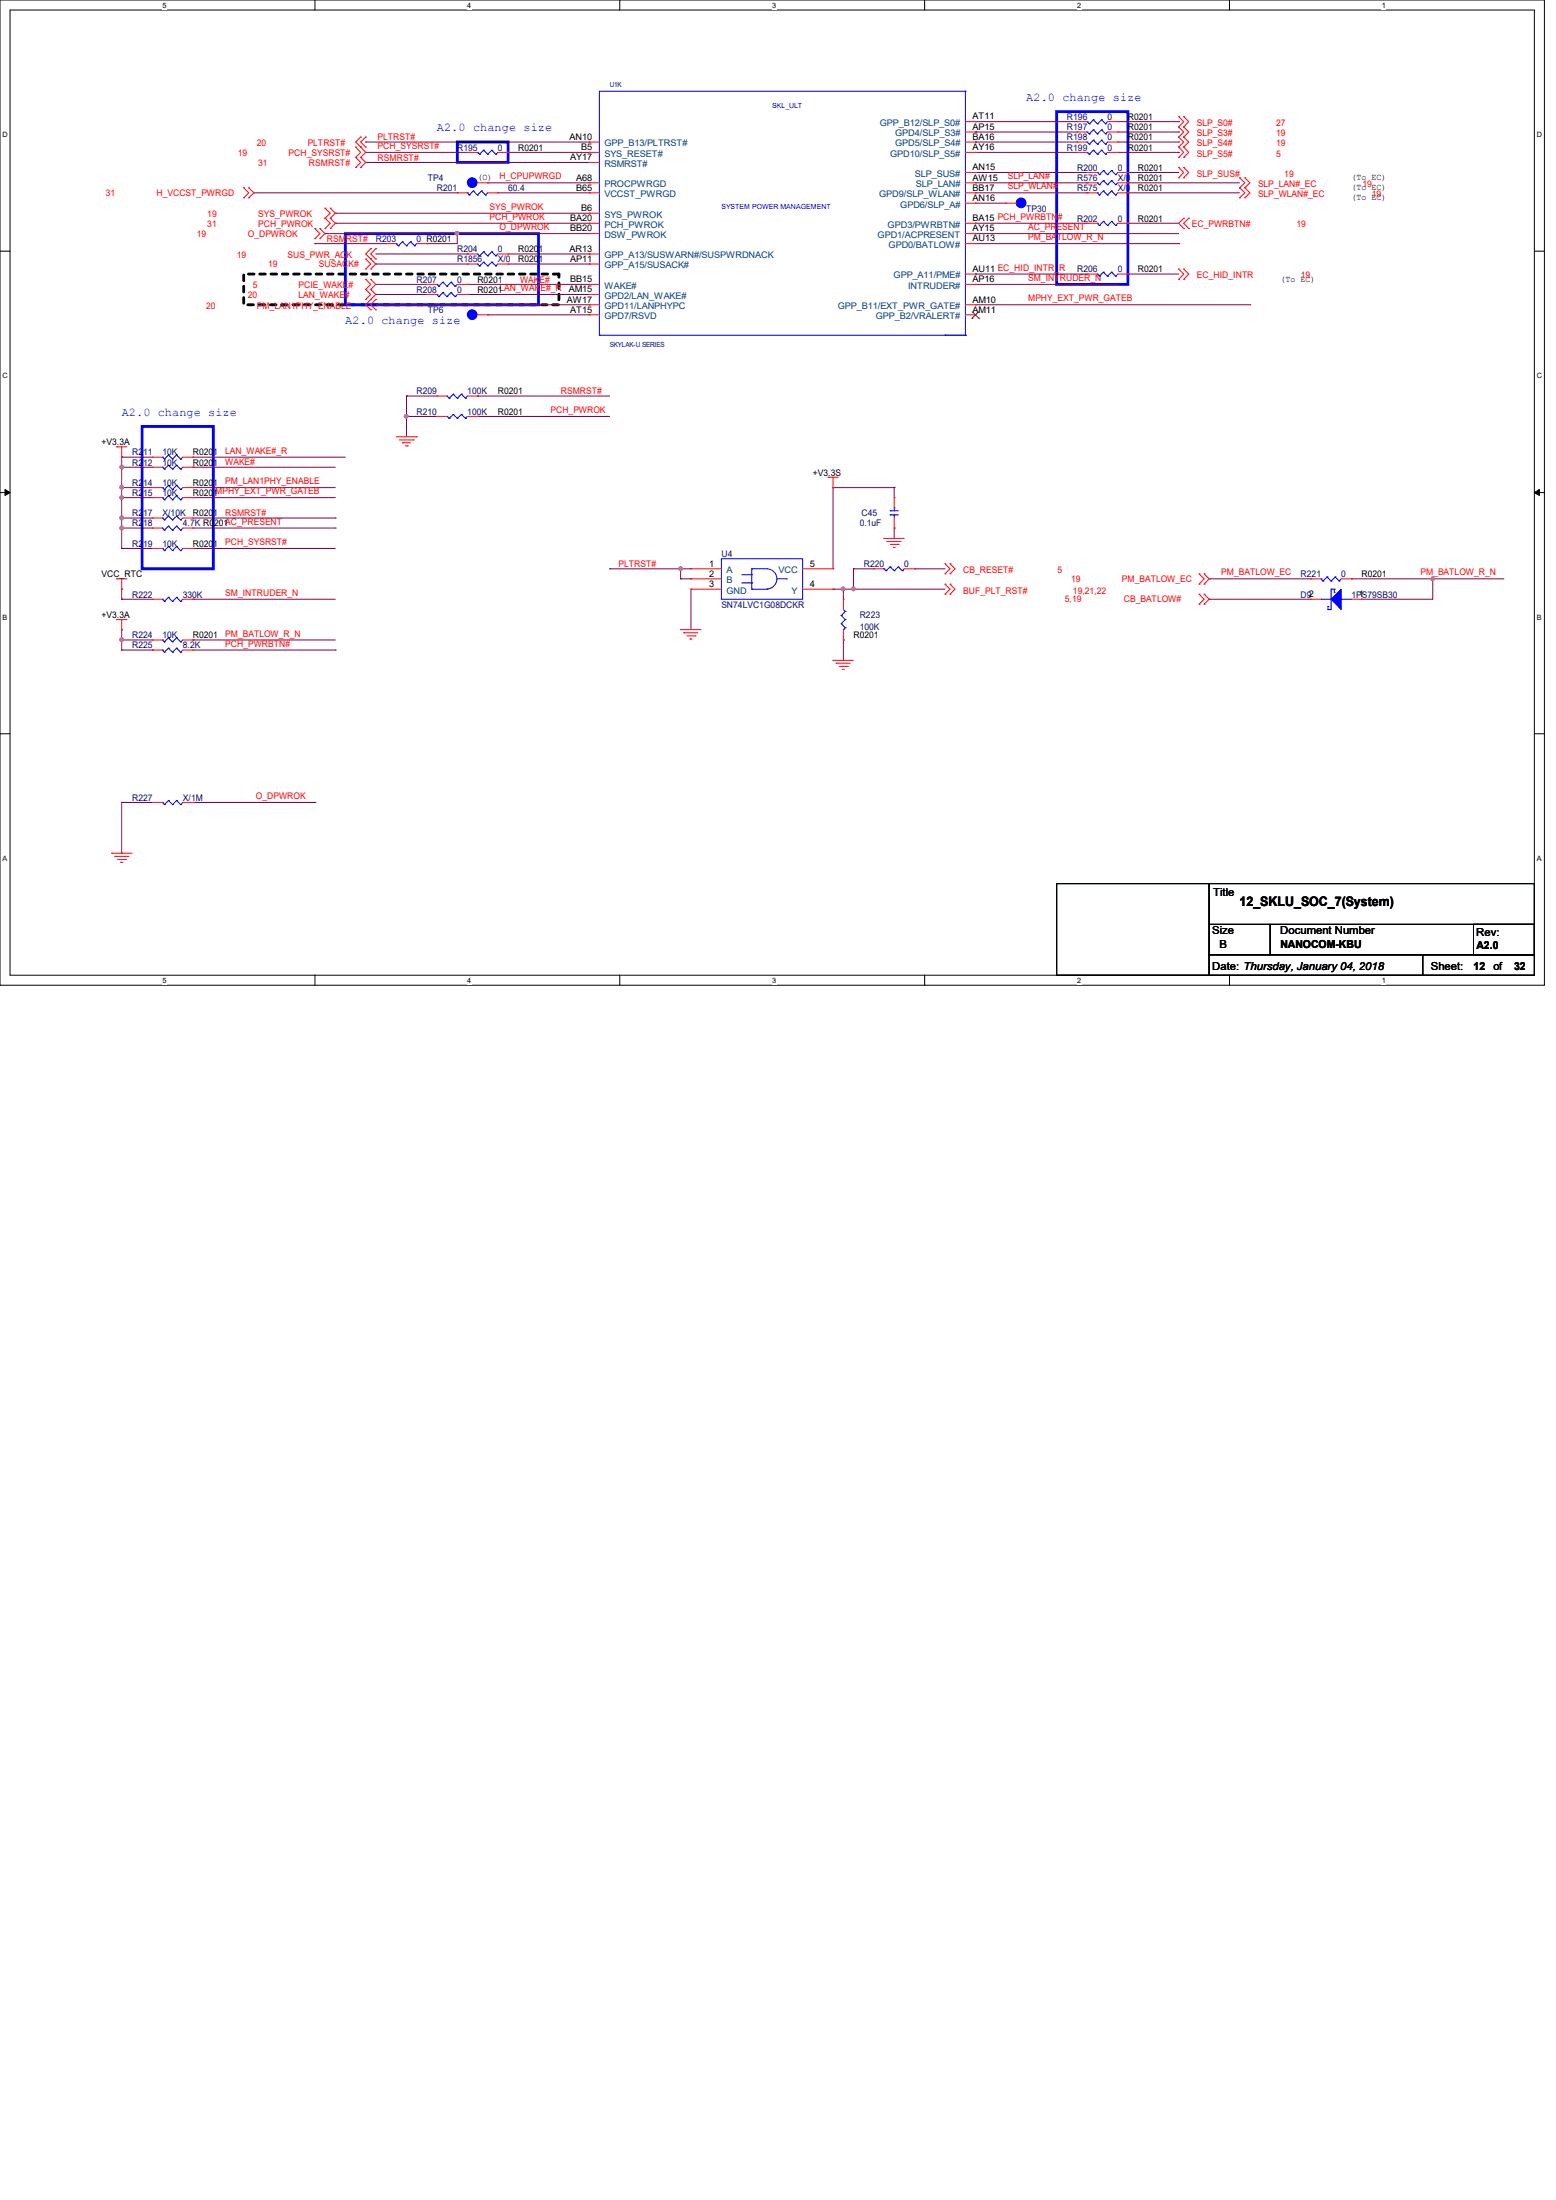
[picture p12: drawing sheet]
<svg xmlns="http://www.w3.org/2000/svg" width="210mm" height="297mm" viewBox="0 0 210 297" stroke-linecap="round" stroke-linejoin="round" font-family="sans-serif">
<path d="M0 0h208.4v133h-208.4zM1.4 1.4h205.7v130.3h-205.7z" fill="none" stroke="#000" stroke-width=".13"/>
<g fill="#fff">
<path d="M21.9 .1h.6v1.1h-.6z"/>
<path d="M21.9 131.8h.6v1.1h-.6z"/>
</g>
<path d="M42.5 0v1.4M42.5 131.7v1.3" fill="none" stroke="#000" stroke-width=".13"/>
<g fill="#fff">
<path d="M63.1 .1h.5v1.1h-.5z"/>
<path d="M63.1 131.8h.5v1.1h-.5z"/>
</g>
<path d="M83.7 0v1.4M83.7 131.7v1.3" fill="none" stroke="#000" stroke-width=".13"/>
<g fill="#fff">
<path d="M104.2 .1h.6v1.1h-.6z"/>
<path d="M104.2 131.8h.6v1.1h-.6z"/>
</g>
<path d="M124.8 0v1.4M124.8 131.7v1.3" fill="none" stroke="#000" stroke-width=".13"/>
<g fill="#fff">
<path d="M145.4 .1h.5v1.1h-.5z"/>
<path d="M145.4 131.8h.5v1.1h-.5z"/>
</g>
<path d="M165.9 0v1.4M165.9 131.7v1.3" fill="none" stroke="#000" stroke-width=".13"/>
<g fill="#fff">
<path d="M186.5 .1h.6v1.1h-.6z"/>
<path d="M186.5 131.8h.6v1.1h-.6z"/>
<path d="M.3 17.6h.8v1.1h-.8z"/>
<path d="M207.4 17.6h.8v1.1h-.8z"/>
<path d="M.3 50.2h.8v1.1h-.8z"/>
<path d="M207.4 50.2h.8v1.1h-.8z"/>
</g>
<path d="M0 33.9h1.4M207.1 33.9h1.3" fill="none" stroke="#000" stroke-width=".13"/>
<g fill="#fff">
<path d="M.3 82.8h.7v1.1h-.7z"/>
<path d="M207.4 82.8h.7v1.1h-.7z"/>
</g>
<path d="M0 66.5h1.4M207.1 66.5h1.3" fill="none" stroke="#000" stroke-width=".13"/>
<path d="M.7 66.1l.7 .4-.7 .4zM207.1 66.5l.7-.4v.8z" fill="#000" stroke="#000" stroke-width=".13"/>
<g fill="#fff">
<path d="M.3 115.3h.7v1.1h-.7z"/>
<path d="M207.4 115.3h.7v1.1h-.7z"/>
</g>
<path d="M0 99.1h1.4M207.1 99.1h1.3M142.6 119.3h20.6v12.4h-20.6zM163.2 119.3h43.9v5.5h-43.9zM163.2 124.8h8.2v4.1h-8.2zM163.2 128.9h28.8v2.8h-28.8zM171.4 124.8h35.7v4.1h-35.7zM192 128.9h15.1v2.8h-15.1zM198.9 124.8h8.2v4.1h-8.2z" fill="none" stroke="#000" stroke-width=".13"/>
<path d="M32.9 37h42.5v4.1h-42.5z" fill="none" stroke="#000" stroke-width=".38" stroke-dasharray=".8"/>
<path d="M61.7 19.2h6.9v2.7h-6.9zM142.6 15.1h9.6v23.3h-9.6zM46.6 31.5h26.1v9.6h-26.1zM19.2 57.6h9.6v19.2h-9.6z" fill="none" stroke="#00f" stroke-width=".38"/>
<g fill="none" stroke="#800040" stroke-width=".13">
<path d="M49.4 19.2h.1M49.4 19.2h30.1M131.7 19.2h.1M131.7 17.8h.1M131.7 16.4h.1M131.7 19.2h13.7M131.7 17.8h13.7M131.7 16.4h13.7M150.9 19.2h8.2M150.9 17.8h8.2M150.9 16.4h8.2M159.1 19.2h.1"/>
<path d="M159.1 17.8h.1M159.1 16.4h.1M34.3 26h27.4M42.5 32.9h.1M42.5 32.9h9.6M43.9 31.5h.1M43.9 31.5h35.6M45.3 28.8h.1M45.3 30.1h.1M45.3 30.1h34.2M45.3 28.8h34.2M49.4 21.9h.1"/>
<path d="M49.4 20.6h.1M49.4 20.6h13.7M49.4 21.9h30.1M50.7 35.6h.1M50.7 38.4h.1M50.7 39.8h.1M50.7 35.6h12.4M50.7 38.4h6.9M50.7 39.8h6.9M50.7 34.3h12.4M57.6 32.9h.1M61.7 26h.1"/>
<path d="M61.7 31.5h.1M61.7 31.5v1.4h-4.1M63.1 38.4h.1M63.1 39.8h.1M63.1 34.3h.1M63.1 38.4h16.4M63.1 39.8h16.4M65.8 24.7h.1M65.8 24.7h13.7M67.2 26h12.3M68.6 20.6h10.9M68.6 35.6h10.9"/>
<path d="M68.6 34.3h10.9M79.5 20.6h.1M79.5 35.6h.1M79.5 34.3h.1M79.5 26h.1M131.7 20.6h.1M131.7 30.1h.1M131.7 38.4h.1M131.7 37h.1M131.7 31.5h.1M131.7 23.3h.1M131.7 27.4h.1"/>
<path d="M131.7 20.6h13.7M131.7 30.1h15M131.7 38.4h19.2M131.7 26h15M131.7 24.7h15M131.7 32.9h27.4M131.7 31.5h27.4M131.7 37h15M131.7 23.3h15M131.7 27.4h4.1M146.7 24.7h.1M146.7 26h.1"/>
<path d="M150.9 20.6h8.2M152.2 30.1h.1M152.2 37h.1M152.2 23.3h.1M152.2 24.7h.1M152.2 26h.1M152.2 30.1h6.9M152.2 26h15.1M152.2 24.7h15.1M152.2 37h6.9M152.2 23.3h6.9M159.1 20.6h.1"/>
<path d="M159.1 32.9h.1M50.7 41.1h28.8M54.9 53.5h.1M54.9 56.2h.1M54.9 53.5h4.1M54.9 53.5v5.5M54.9 56.2h4.1M64.4 53.5h.1M64.4 56.2h.1M64.4 53.5h17.9M64.4 56.2h17.9M65.8 42.5h.1"/>
<path d="M65.8 42.5h13.7M79.5 41.1h.1M131.7 41.1h37M168.7 41.1h.1M16.4 74h.1M16.4 65.8h.1M16.4 71.3h.1M16.4 69.9h.1M16.4 63.1h.1M16.4 61.7h.1M16.4 67.2h.1M16.4 79.5h.1"/>
<path d="M16.4 61.7v12.3M16.4 79.5v1.4M16.4 71.3h4.2M16.4 69.9h4.2M16.4 63.1h4.2M16.4 65.8h4.2M16.4 67.2h4.2M16.4 74h4.2M16.4 61.7h4.2M26 63.1h.1M26 65.8h.1M26 67.2h.1"/>
<path d="M26 74h.1M26 61.7h.1M26 71.3h19.3M26 69.9h19.3M26 63.1h19.3M26 65.8h19.3M26 67.2h19.3M26 74h19.3M26 61.7h20.6M45.3 71.3h.1M45.3 69.9h.1M82.3 76.8h.1"/>
<path d="M82.3 76.8h11M91.9 76.8h.1M91.9 78.1h.1M91.9 78.1h1.4M91.9 76.8v1.3M93.3 79.5h.1M93.3 79.5v5.5M112.4 65.8h.1M112.4 79.5h.1M112.4 65.8h8.3M112.4 65.8v11M112.4 79.5h15.2"/>
<path d="M113.8 79.5h.1M113.8 79.5v1.4M115.2 79.5h.1M115.2 76.8h.1M115.2 76.8h2.7M115.2 76.8v2.7M120.7 65.8h.1M120.7 71.3h.1M120.7 65.8v1.4M120.7 71.3v1.4M123.4 76.8h.1M123.4 76.8h4.2"/>
<path d="M163.2 78.1h.1M163.2 78.1h13.7M182.4 78.1h.1M182.4 78.1h20.6M193.4 78.1h.1M193.4 78.1v2.8h-9.6M16.4 80.9h.1M16.4 85h.1M16.4 86.4h.1M16.4 87.8h.1M16.4 85v2.8M16.4 80.9h4.2"/>
<path d="M16.4 86.4h4.2M16.4 87.8h4.2M20.6 87.8h.1M26 80.9h.1M26 86.4h.1M26 80.9h19.3M26 86.4h19.3M26 87.8h19.3M45.3 87.8h.1M113.8 86.4h.1M113.8 86.4v2.8M163.2 80.9h.1"/>
<path d="M163.2 80.9h13.7M183.8 80.9h.1M16.4 108.3h.1M16.4 115.2h.1M16.4 108.3v6.9M16.4 108.3h4.2M26 108.3h16.5M42.5 108.3h.1"/>
</g>
<g fill="#f0f" stroke="#f0f" stroke-width=".13">
<circle cx="61.7" cy="31.5" r=".25"/>
<circle cx="16.4" cy="71.3" r=".25"/>
<circle cx="16.4" cy="65.8" r=".25"/>
<circle cx="16.4" cy="67.2" r=".25"/>
<circle cx="16.4" cy="69.9" r=".25"/>
<circle cx="16.4" cy="63.1" r=".25"/>
<circle cx="16.4" cy="86.4" r=".25"/>
<circle cx="54.8" cy="56.2" r=".25"/>
<circle cx="115.2" cy="79.5" r=".25"/>
<circle cx="113.8" cy="79.5" r=".25"/>
<circle cx="91.9" cy="76.8" r=".25"/>
<circle cx="193.3" cy="78.1" r=".24"/>
</g>
<g fill="none" stroke="#f00" stroke-width=".13">
<path d="M48 19.9h.1M48 19.9l.7 .7-.7 .7M48.7 18.5h.1M48.7 19.9h.1M48.7 18.5l-.7 .7 .7 .7M48.7 19.9l.7 .7-.7 .7M49.4 18.5h.1M49.4 19.9h.1M49.4 18.5l-.7 .7 .7 .7M79.5 19.2h.1M79.5 19.2h1.4M130.3 19.2h1.4"/>
<path d="M130.3 16.4h1.4M130.3 17.8h1.4M131.7 16.4h.1M131.7 17.8h.1M131.7 19.2h.1M145.4 19.2h.1M145.4 16.4h.1M145.4 17.8h.1M145.4 19.2h1.3M145.4 16.4h1.3M145.4 17.8h1.3M149.5 19.2h1.4"/>
<path d="M149.5 16.4h1.4M149.5 17.8h1.4M150.9 19.2h.1M150.9 16.4h.1M150.9 17.8h.1M159.1 19.9h.1M159.1 18.5h.1M159.1 17.1h.1M159.1 15.7h.1M159.1 19.9l.7 .7-.7 .7M159.1 18.5l.7 .7-.7 .7M159.1 17.1l.7 .7-.7 .7"/>
<path d="M159.1 15.7l.7 .7-.7 .7M159.8 19.9h.1M159.8 18.5h.1M159.8 17.1h.1M159.8 15.7h.1M159.8 19.9l.6 .7-.6 .7M159.8 18.5l.6 .7-.6 .7M159.8 17.1l.6 .7-.6 .7M159.8 15.7l.6 .7-.6 .7M32.9 26.7h.1M32.9 25.4h.1M32.9 25.4l.7 .6-.7 .7"/>
<path d="M33.6 25.4h.1M33.6 26.7h.1M33.6 25.4l.7 .6-.7 .7M42.5 32.2h.1M42.5 30.9h.1M42.5 30.9l.7 .6-.7 .7M43.2 30.9h.1M43.2 32.2h.1M43.2 30.9l.7 .6-.7 .7M43.9 29.5h.1M43.9 28.1h.1M43.9 30.9h.1"/>
<path d="M43.9 28.1l.7 .7-.7 .7M43.9 29.5l.7 .6-.7 .8M44.6 28.1h.1M44.6 29.5h.1M44.6 30.9h.1M44.6 28.1l.7 .7-.7 .7M44.6 29.5l.7 .6-.7 .8M48 22.6h.1M48 21.3h.1M48 21.3l.7 .6-.7 .7M48.7 21.3h.1M48.7 22.6h.1"/>
<path d="M48.7 21.3l.7 .6-.7 .7M49.4 39.1h.1M49.4 37.7h.1M49.4 36.3h.1M49.4 35h.1M49.4 39.1l.6 .7-.6 .6M49.4 37.7l.6 .7-.6 .7M49.4 35l.6 .6-.6 .7M50 39.1h.1M50 37.7h.1M50 35h.1M50 36.3h.1"/>
<path d="M50 33.6h.1M50 39.1l.7 .7-.7 .6M50 37.7l.7 .7-.7 .7M50 33.6l-.6 .7 1.3 1.3-.7 .7M50.7 33.6h.1M50.7 35h.1M50.7 33.6l-.7 .7 .7 .7M52.1 32.9h.1M52.1 32.9h1.4M56.2 32.9h1.4M57.6 38.4h.1M57.6 32.9h.1"/>
<path d="M57.6 39.8h.1M57.6 38.4h1.4M57.6 39.8h1.4M61.7 26h.1M61.7 26h1.4M61.7 38.4h1.4M61.7 39.8h1.4M63.1 34.3h.1M63.1 20.6h.1M63.1 35.6h.1M63.1 38.4h.1M63.1 39.8h.1"/>
<path d="M63.1 34.3h1.3M63.1 20.6h1.3M63.1 35.6h1.3M64.4 24.7h1.4M65.8 24.7h.1M65.8 26h1.4M67.2 26h.1M67.2 34.3h1.4M67.2 20.6h1.4M67.2 35.6h1.4M68.6 34.3h.1M68.6 20.6h.1"/>
<path d="M68.6 35.6h.1M79.5 20.6h.1M79.5 21.9h.1M79.5 24.7h.1M79.5 26h.1M79.5 28.8h.1M79.5 30.1h.1M79.5 31.5h.1M79.5 34.3h.1M79.5 35.6h.1M79.5 38.4h.1M79.5 39.8h.1"/>
<path d="M79.5 30.1h1.4M79.5 34.3h1.4M79.5 20.6h1.4M79.5 35.6h1.4M79.5 24.7h1.4M79.5 21.9h1.4M79.5 26h1.4M79.5 28.8h1.4M79.5 31.5h1.4M79.5 38.4h1.4M79.5 39.8h1.4M130.3 30.1h1.4"/>
<path d="M130.3 27.4h1.4M130.3 20.6h1.4M130.3 37h1.4M130.3 23.3h1.4M130.3 24.7h1.4M130.3 26h1.4M130.3 31.5h1.4M130.3 38.4h1.4M130.3 32.9h1.4M131.7 20.6h.1M131.7 23.3h.1M131.7 24.7h.1"/>
<path d="M131.7 26h.1M131.7 27.4h.1M131.7 30.1h.1M131.7 31.5h.1M131.7 32.9h.1M131.7 37h.1M131.7 38.4h.1M135.8 27.4h.1M135.8 27.4h1.4M145.4 20.6h.1M145.4 20.6h1.3M146.7 30.1h.1"/>
<path d="M146.7 37h.1M146.7 23.3h.1M146.7 24.7h.1M146.7 26h.1M146.7 30.1h1.4M146.7 37h1.4M146.7 23.3h1.4M146.7 24.7h1.4M146.7 26h1.4M149.5 20.6h1.4M150.9 20.6h.1M150.9 30.1h1.3"/>
<path d="M150.9 37h1.3M150.9 23.3h1.3M150.9 24.7h1.3M150.9 26h1.3M152.2 30.1h.1M152.2 37h.1M152.2 23.3h.1M152.2 24.7h.1M152.2 26h.1M159.1 21.3h.1M159.1 36.3h.1M159.1 37.7h.1"/>
<path d="M159.1 22.6h.1M159.1 24h.1M159.1 36.3l.7 .7-.7 .7M159.1 22.6l.7 .7-.7 .7M159.8 21.3h.1M159.8 29.5h.1M159.8 30.9h.1M159.8 36.3h.1M159.8 37.7h.1M159.8 22.6h.1M159.8 24h.1M159.8 29.5l-.7 .6 .7 .8"/>
<path d="M159.8 36.3l.6 .7-.6 .7M159.8 22.6l.6 .7-.6 .7M160.4 30.9h.1M160.4 29.5h.1M160.4 29.5l-.6 .6 .6 .8M167.3 24h.1M167.3 25.4h.1M167.3 26.7h.1M167.3 24l.7 .7-.7 .7M167.3 25.4l.7 .6-.7 .7M168 24h.1M168 25.4h.1"/>
<path d="M168 26.7h.1M168 25.4l.7 .6-.7 .7M168 24l.7 .7-.7 .7M49.4 40.4h.1M50 40.4h.1M50 41.8h.1M50 40.4l-.6 .7 .6 .7M50.7 40.4h.1M50.7 41.8h.1M50.7 40.4l-.7 .7 .7 .7M53.5 59h2.7M53.9 59.4h1.9"/>
<path d="M54.3 59.8h.1M54.3 59.8h1.1M55.8 59.4h.1M56.2 59h.1M59 53.5h.1M59 56.2h.1M59 53.5h1.3M59 56.2h1.3M63.1 53.5h1.3M63.1 56.2h1.3M64.4 53.5h.1M64.4 56.2h.1"/>
<path d="M64.4 42.5h1.4M65.8 42.5h.1M79.5 41.1h.1M79.5 42.5h.1M79.5 42.5h1.4M79.5 41.1h1.4M130.3 42.5h1.4M130.3 41.1h1.4M131.7 41.1h.1M131.7 42.5h.1M15.7 60.3h.1M15.7 78.1h.1"/>
<path d="M15.7 60.3h1.4M15.7 78.1h1.4M16.4 61.7h.1M16.4 79.5h.1M16.4 60.3v1.4M16.4 78.1v1.4M20.6 69.9h.1M20.6 74h.1M20.6 61.7h.1M20.6 71.3h.1M20.6 63.1h.1M20.6 65.8h.1"/>
<path d="M20.6 67.2h.1M20.6 69.9h1.3M20.6 74h1.3M20.6 61.7h1.3M20.6 71.3h1.3M20.6 63.1h1.3M20.6 65.8h1.3M20.6 67.2h1.3M24.7 69.9h1.3M24.7 74h1.3M24.7 61.7h1.3M24.7 71.3h1.3"/>
<path d="M24.7 63.1h1.3M24.7 65.8h1.3M24.7 67.2h1.3M26 69.9h.1M26 74h.1M26 61.7h.1M26 71.3h.1M26 63.1h.1M26 65.8h.1M26 67.2h.1M54.7 60.2h.3M55 60.2h.1"/>
<path d="M93.3 76.8h.1M93.3 78.1h.1M93.3 79.5h.1M93.3 78.1h4.1M93.3 76.8h4.1M93.3 79.5h4.1M108.3 76.8h4.1M108.3 79.5h4.1M111.8 64.4h.1M111.8 64.4h1.4M112.4 65.8h.1M112.4 76.8h.1"/>
<path d="M112.4 79.5h.1M112.4 64.4v1.4M117.9 76.8h.1M117.9 76.8h1.4M119.3 72.7h.1M119.3 72.7h2.7M119.7 73.1h.1M119.7 73.1h1.9M120.1 73.5h1.1M120.6 73.9h.1M120.6 73.9h.2M120.7 71.3h.1"/>
<path d="M120.7 67.2h.1M120.7 67.2v1.4M120.7 69.9v1.4M121.2 73.5h.1M122 76.8h1.4M123.4 76.8h.1M127.6 76.1h.1M127.6 77.5h.1M127.6 78.9h.1M127.6 76.1l.6 .7-.6 .7M127.6 78.9l.6 .6-.6 .7M128.2 76.1h.1"/>
<path d="M128.2 77.5h.1M128.2 78.9h.1M128.2 76.1l.7 .7-.7 .7M128.2 78.9l.7 .6-.7 .7M161.8 78.9h.1M161.8 77.5h.1M161.8 77.5l.7 .6-.7 .8M162.5 77.5h.1M162.5 78.9h.1M162.5 77.5l.7 .6-.7 .8M176.9 78.1h.1M176.9 78.1h1.4"/>
<path d="M181 78.1h1.4M182.4 78.1h.1M15.7 83.7h.1M15.7 83.7h1.4M16.4 85h.1M16.4 83.7v1.3M20.6 86.4h.1M20.6 80.9h.1M20.6 87.8h.1M20.6 86.4h1.3M20.6 80.9h1.3M20.6 87.8h1.3"/>
<path d="M24.7 86.4h1.3M24.7 80.9h1.3M24.7 87.8h1.3M26 86.4h.1M26 80.9h.1M26 87.8h.1M91.9 85h.1M91.9 85h2.7M92.3 85.4h.1M92.3 85.4h1.9M92.7 85.9h1.1M93.1 86.3h.1"/>
<path d="M93.1 86.3h.3M93.8 85.9h.1M112.4 89.2h.1M112.4 89.2h2.8M112.9 89.5h.1M112.9 89.5h1.9M113.3 90h1.1M113.7 90.4h.1M113.7 90.4h.3M113.8 80.9h.1M113.8 86.4h.1M113.8 80.9v1.4"/>
<path d="M113.8 85v1.4M114.4 90h.1M127.6 80.2h.1M128.2 80.2h.1M161.8 80.2h.1M161.8 81.6h.1M161.8 80.2l.7 .7-.7 .7M162.5 81.6h.1M162.5 80.2h.1M162.5 80.2l.7 .7-.7 .7M176.9 80.9h.1M176.9 80.9h1.4"/>
<path d="M182.4 80.9h1.4M183.8 80.9h.1M15.1 115.2h.1M15.1 115.2h2.7M15.5 115.6h.1M15.5 115.6h1.9M15.9 116h1.1M16.3 116.4h.1M16.3 116.4h.3M17 116h.1M20.6 108.3h.1M20.6 108.3h1.3"/>
<path d="M24.7 108.3h1.3M26 108.3h.1"/>
</g>
<g fill="none" stroke="#00f" stroke-width=".13">
<path d="M130.3 12.3h.1M130.3 12.3h-49.4v33M130.3 12.3v33M146.7 19.2h.1M146.7 16.4h.1M146.7 17.8h.1M146.7 19.2l.3 .3M146.7 16.4l.3 .3M146.7 17.8l.3 .3M147 19.5h.1M147 16.7h.1M147 18.1h.1"/>
<path d="M147.6 18.9h.1M147.6 16.2h.1M147.6 17.5h.1M147.6 18.9l-.6 .6M147.6 18.9l.5 .6M147.6 16.2l-.6 .5M147.6 16.2l.5 .5M147.6 17.5l-.6 .6M147.6 17.5l.5 .6M148.1 19.5h.1M148.1 16.7h.1M148.1 18.1h.1"/>
<path d="M148.7 18.9h.1M148.7 16.2h.1M148.7 17.5h.1M148.7 18.9l.5 .6M148.7 18.9l-.6 .6M148.7 16.2l.5 .5M148.7 16.2l-.6 .5M148.7 17.5l.5 .6M148.7 17.5l-.6 .6M149.2 19.5h.1M149.2 16.7h.1M149.2 18.1h.1"/>
<path d="M149.5 19.2l-.3 .3M149.5 16.4l-.3 .3M149.5 17.8l-.3 .3M53.5 32.9h.1M53.5 32.9l.3 .3M53.8 33.2h.1M54.3 32.6h.1M54.3 32.6l-.5 .6M54.3 32.6l.6 .6M54.9 33.2h.1M55.4 32.6h.1M55.4 32.6l.6 .6"/>
<path d="M55.4 32.6l-.5 .6M56 33.2h.1M56.2 32.9l-.2 .3M59 38.4h.1M59 39.8h.1M59 38.4l.2 .3M59 39.8l.2 .2M59.2 38.7h.1M59.8 38.1h.1M59.8 39.5h.1M59.8 39.5l-.6 .5M59.8 38.1l-.6 .6"/>
<path d="M59.8 38.1l.5 .6M59.8 39.5l.5 .5M60.3 38.7h.1M60.9 38.1h.1M60.9 39.5h.1M60.9 38.1l.5 .6M60.9 38.1l-.6 .6M60.9 39.5l.5 .5M60.9 39.5l-.6 .5M61.4 38.7h.1M61.7 39.8l-.3 .2M61.7 38.4l-.3 .3"/>
<path d="M63.1 26h.1M63.1 26l.2 .3M63.3 26.3h.1M63.9 25.8h.1M63.9 25.8l-.6 .5M63.9 25.8l.5 .5M64.4 34.3h.1M64.4 20.6h.1M64.4 35.6h.1M64.4 26.3h.1M64.4 34.3l.3 .2M64.4 20.6l.3 .2"/>
<path d="M64.4 35.6l.3 .3M64.7 34.5h.1M64.7 20.8h.1M64.7 35.9h.1M65 25.8h.1M65 25.8l-.6 .5M65 25.8l.5 .5M65.3 34h.1M65.3 20.3h.1M65.3 35.4h.1M65.3 34l-.6 .5M65.3 34l.5 .5"/>
<path d="M65.3 20.3l-.6 .5M65.3 20.3l.5 .5M65.3 35.4l-.6 .5M65.3 35.4l.5 .5M65.5 26.3h.1M65.8 34.5h.1M65.8 20.8h.1M65.8 35.9h.1M65.8 26l-.3 .3M66.4 34h.1M66.4 20.3h.1M66.4 35.4h.1"/>
<path d="M66.4 34l.5 .5M66.4 34l-.6 .5M66.4 20.3l.5 .5M66.4 20.3l-.6 .5M66.4 35.4l.5 .5M66.4 35.4l-.6 .5M66.9 34.5h.1M66.9 20.8h.1M66.9 35.9h.1M67.2 34.3l-.3 .2M67.2 20.6l-.3 .2M67.2 35.6l-.3 .3"/>
<path d="M146.7 20.6h.1M146.7 20.6l.3 .2M147 20.8h.1M147.6 20.3h.1M147.6 20.3l-.6 .5M147.6 20.3l.5 .5M148.1 30.1h.1M148.1 20.8h.1M148.1 37h.1M148.1 23.3h.1M148.1 24.7h.1M148.1 26h.1"/>
<path d="M148.1 30.1l.3 .3M148.1 37l.3 .3M148.1 23.3l.3 .3M148.1 24.7l.3 .2M148.1 26l.3 .3M148.4 30.4h.1M148.4 37.3h.1M148.4 23.6h.1M148.4 24.9h.1M148.4 26.3h.1M148.7 20.3h.1M148.7 20.3l.5 .5"/>
<path d="M148.7 20.3l-.6 .5M148.9 29.9h.1M148.9 36.7h.1M148.9 23h.1M148.9 24.4h.1M148.9 25.8h.1M148.9 29.9l-.5 .5M148.9 29.9l.6 .5M148.9 36.7l-.5 .6M148.9 36.7l.6 .6M148.9 23l-.5 .6M148.9 23l.6 .6"/>
<path d="M148.9 24.4l-.5 .5M148.9 24.4l.6 .5M148.9 25.8l-.5 .5M148.9 25.8l.6 .5M149.2 20.8h.1M149.5 30.4h.1M149.5 37.3h.1M149.5 23.6h.1M149.5 24.9h.1M149.5 26.3h.1M149.5 20.6l-.3 .2M150 29.9h.1"/>
<path d="M150 36.7h.1M150 23h.1M150 24.4h.1M150 25.8h.1M150 29.9l.6 .5M150 29.9l-.5 .5M150 36.7l.6 .6M150 36.7l-.5 .6M150 23l.6 .6M150 23l-.5 .6M150 24.4l.6 .5M150 24.4l-.5 .5"/>
<path d="M150 25.8l.6 .5M150 25.8l-.5 .5M150.6 30.4h.1M150.6 37.3h.1M150.6 23.6h.1M150.6 24.9h.1M150.6 26.3h.1M150.9 30.1l-.3 .3M150.9 37l-.3 .3M150.9 23.3l-.3 .3M150.9 24.7l-.3 .2M150.9 26l-.3 .3"/>
<path d="M59.2 40h.1M60.3 53.5h.1M60.3 40h.1M60.3 56.2h.1M60.3 53.5l.3 .3M60.3 56.2l.3 .3M60.6 53.8h.1M60.6 56.5h.1M61.2 53.2h.1M61.2 56h.1M61.2 53.2l-.6 .6M61.2 53.2l.5 .6"/>
<path d="M61.2 56l-.6 .5M61.2 56l.5 .5M61.4 40h.1M61.7 53.8h.1M61.7 56.5h.1M62.3 53.2h.1M62.3 56h.1M62.3 53.2l.5 .6M62.3 53.2l-.6 .6M62.3 56l.5 .5M62.3 56l-.6 .5M62.8 53.8h.1"/>
<path d="M62.8 56.5h.1M63.1 53.5l-.3 .3M63.1 56.2l-.3 .3M80.9 45.3h.1M80.9 45.3h49.4M127.6 45.3h.1M130.3 45.3h.1M21.9 69.9h.1M21.9 74h.1M21.9 61.7h.1M21.9 71.3h.1M21.9 63.1h.1"/>
<path d="M21.9 65.8h.1M21.9 67.2h.1M21.9 69.9l.3 .3M21.9 74l.3 .3M21.9 61.7l.3 .3M21.9 71.3l.3 .3M21.9 63.1l.3 .2M21.9 65.8l.3 .3M21.9 67.2l.3 .3M22.2 70.2h.1M22.2 74.3h.1M22.2 62h.1"/>
<path d="M22.2 71.6h.1M22.2 63.3h.1M22.2 66.1h.1M22.2 67.5h.1M22.7 69.7h.1M22.7 73.8h.1M22.7 61.4h.1M22.7 71h.1M22.7 62.8h.1M22.7 65.5h.1M22.7 66.9h.1M22.7 69.7l-.5 .5"/>
<path d="M22.7 69.7l.6 .5M22.7 73.8l-.5 .5M22.7 73.8l.6 .5M22.7 61.4l-.5 .6M22.7 61.4l.6 .6M22.7 71l-.5 .6M22.7 71l.6 .6M22.7 62.8l-.5 .5M22.7 62.8l.6 .5M22.7 65.5l-.5 .6M22.7 65.5l.6 .6M22.7 66.9l-.5 .6"/>
<path d="M22.7 66.9l.6 .6M23.3 70.2h.1M23.3 74.3h.1M23.3 62h.1M23.3 71.6h.1M23.3 63.3h.1M23.3 66.1h.1M23.3 67.5h.1M23.8 69.7h.1M23.8 73.8h.1M23.8 61.4h.1M23.8 71h.1"/>
<path d="M23.8 62.8h.1M23.8 65.5h.1M23.8 66.9h.1M23.8 69.7l.6 .5M23.8 69.7l-.5 .5M23.8 73.8l.6 .5M23.8 73.8l-.5 .5M23.8 61.4l.6 .6M23.8 61.4l-.5 .6M23.8 71l.6 .6M23.8 71l-.5 .6M23.8 62.8l.6 .5"/>
<path d="M23.8 62.8l-.5 .5M23.8 65.5l.6 .6M23.8 65.5l-.5 .6M23.8 66.9l.6 .6M23.8 66.9l-.5 .6M24.4 70.2h.1M24.4 74.3h.1M24.4 62h.1M24.4 71.6h.1M24.4 63.3h.1M24.4 66.1h.1M24.4 67.5h.1"/>
<path d="M24.7 69.9l-.3 .3M24.7 74l-.3 .3M24.7 61.7l-.3 .3M24.7 71.3l-.3 .3M24.7 63.1l-.3 .2M24.7 65.8l-.3 .3M24.7 67.2l-.3 .3M97.4 75.4h10.9v5.5h-10.9zM100.1 77.6h1.4M100.1 78.7h1.4M101.5 79.5h.1M101.5 76.8h.1"/>
<path d="M101.5 77.6h.1M101.5 78.7h.1M101.5 76.8h2a1.36 1.36 0 0 1 1.4 1.3 1.36 1.36 0 0 1-1.4 1.4M101.5 79.5h2M101.5 76.8v2.7M103.5 79.5h.1M104.9 78.1h1.2M106.1 78.1h.1M119.3 76.8h.1M119.3 76.8l.3 .2M119.6 77h.1M120.1 76.5h.1"/>
<path d="M120.1 69h.1M120.1 69.5h.1M120.1 76.5l-.5 .5M120.1 76.5l.6 .5M120.1 69h1.1M120.1 69.5h1.1M120.7 77h.1M120.7 68.6h.1M120.7 69.5h.1M120.7 68.6v.4M120.7 69.5v.4M121.2 76.5h.1"/>
<path d="M121.2 76.5l.6 .5M121.2 76.5l-.5 .5M121.8 77h.1M122 76.8l-.2 .2M178.3 78.1h.1M178.3 78.1l.3 .3M178.6 78.4h.1M179.1 77.9h.1M179.1 77.9l-.5 .5M179.1 77.9l.6 .5M179.7 79.5h.1M179.7 78.4h.1"/>
<path d="M179.7 79.5h.4M179.7 79.5v2.8h-.5M180.1 79.5h.1M180.1 80h.1M180.1 79.5v.5M180.2 77.9h.1M180.2 77.9l.6 .5M180.2 77.9l-.5 .5M180.8 78.4h.1M181 78.1l-.2 .3M21.9 86.4h.1M21.9 80.9h.1"/>
<path d="M21.9 87.8h.1M21.9 86.4l.3 .3M21.9 80.9l.3 .3M21.9 87.8l.3 .3M22.2 86.7h.1M22.2 81.2h.1M22.2 88.1h.1M22.7 86.1h.1M22.7 80.6h.1M22.7 87.5h.1M22.7 86.1l-.5 .6M22.7 86.1l.6 .6"/>
<path d="M22.7 80.6l-.5 .6M22.7 80.6l.6 .6M22.7 87.5l-.5 .6M22.7 87.5l.6 .6M23.3 86.7h.1M23.3 81.2h.1M23.3 88.1h.1M23.8 86.1h.1M23.8 80.6h.1M23.8 87.5h.1M23.8 86.1l.6 .6M23.8 86.1l-.5 .6"/>
<path d="M23.8 80.6l.6 .6M23.8 80.6l-.5 .6M23.8 87.5l.6 .6M23.8 87.5l-.5 .6M24.4 86.7h.1M24.4 81.2h.1M24.4 88.1h.1M24.7 86.4l-.3 .3M24.7 80.9l-.3 .3M24.7 87.8l-.3 .3M113.5 83.1h.1M113.5 84.2h.1"/>
<path d="M113.5 84.2l.6 .6M113.5 83.1l.6 .6M113.8 85h.1M113.8 82.3l.3 .2M114.1 84.8h.1M114.1 82.5h.1M114.1 83.7h.1M114.1 84.8l-.3 .2M114.1 82.5l-.6 .6M114.1 83.7l-.6 .5M178.3 80.9h.1M178.3 80.9h1.4"/>
<path d="M179.2 81.9h.1M179.2 82.3h.1M179.2 81.9v.4M181 80.9h.1M181 80.9h1.4M21.9 108.3h.1M21.9 108.3l.3 .3M22.2 108.6h.1M22.7 108.1h.1M22.7 108.1l-.5 .5M22.7 108.1l.6 .5M23.3 108.6h.1"/>
<path d="M23.8 108.1h.1M23.8 108.1l.6 .5M23.8 108.1l-.5 .5M24.4 108.6h.1M24.7 108.3l-.3 .3"/>
</g>
<g fill="#00f" stroke="#00f" stroke-width=".13">
<path d="M179.7 80.9l1.3-1.4v2.8z"/>
<circle cx="137.8" cy="27.4" r=".66"/>
<circle cx="63.7" cy="42.5" r=".66"/>
<circle cx="63.7" cy="24.7" r=".66"/>
</g>
<path d="M131.2 43h.1M131.2 42.1l.9 .9M132.1 42.1l-.9 .9M132.1 43h.1" fill="none" stroke="#804000" stroke-width=".13"/>
<text font-size="1.8" x="167.3" y="122.3">12_SKLU_SOC_7(System)</text>
<g font-size="1.6" fill="#00f">
<text x="59" y="17.7">A2.0 change size</text>
<text x="138.5" y="13.6">A2.0 change size</text>
<text x="46.6" y="43.8">A2.0 change size</text>
<text x="16.4" y="56.1">A2.0 change size</text>
</g>
<g font-size="1.5">
<text x="163.7" y="120.9">Title</text>
<text x="163.6" y="130.9">Date: Thursday, January 04, 2018</text>
<text x="163.6" y="126.2">Size</text>
<text x="164.6" y="127.9">B</text>
<text x="172.8" y="126.2">Document Number</text>
<text x="172.8" y="127.9">NANOCOM-KBU</text>
<text x="193.1" y="130.9">Sheet:</text>
<text x="198.9" y="130.9">12</text>
<text x="199.3" y="126.4">Rev:</text>
<text x="199.3" y="128.1">A2.0</text>
<text x="201.6" y="130.9">of</text>
<text x="204.3" y="130.9">32</text>
</g>
<g font-size="1.2" fill="#004080">
<text x="118.7" y="17">GPP_B12/SLP_S0#</text>
<text x="81.6" y="19.8">GPP_B13/PLTRST#</text>
<text x="81.6" y="21.2">SYS_RESET#</text>
<text x="81.6" y="22.5">RSMRST#</text>
<text x="120.1" y="21.2">GPD10/SLP_S5#</text>
<text x="120.8" y="18.4">GPD4/SLP_S3#</text>
<text x="120.8" y="19.8">GPD5/SLP_S4#</text>
<text x="123.5" y="23.9">SLP_SUS#</text>
<text x="81.6" y="25.3">PROCPWRGD</text>
<text x="81.6" y="26.6">VCCST_PWRGD</text>
<text x="81.6" y="29.4">SYS_PWROK</text>
<text x="118.7" y="26.6">GPD9/SLP_WLAN#</text>
<text x="121.5" y="28">GPD6/SLP_A#</text>
<text x="123.6" y="25.3">SLP_LAN#</text>
<text x="81.6" y="30.7">PCH_PWROK</text>
<text x="81.6" y="32.1">DSW_PWROK</text>
<text x="81.6" y="34.9">GPP_A13/SUSWARN#/SUSPWRDNACK</text>
<text x="118.4" y="32.1">GPD1/ACPRESENT</text>
<text x="119.8" y="30.7">GPD3/PWRBTN#</text>
<text x="119.9" y="33.5">GPD0/BATLOW#</text>
<text x="81.6" y="36.2">GPP_A15/SUSACK#</text>
<text x="81.6" y="39">WAKE#</text>
<text x="81.6" y="40.3">GPD2/LAN_WAKE#</text>
<text x="81.6" y="41.7">GPD11/LANPHYPC</text>
<text x="113.1" y="41.7">GPP_B11/EXT_PWR_GATE#</text>
<text x="120.6" y="37.6">GPP_A11/PME#</text>
<text x="122.6" y="39">INTRUDER#</text>
<text x="81.6" y="43.1">GPD7/RSVD</text>
<text x="118.2" y="43.1">GPP_B2/VRALERT#</text>
<text x="98" y="77.4">A</text>
<text x="105.1" y="77.4">VCC</text>
<text x="98" y="78.7">B</text>
<text x="98" y="80.1">GND</text>
<text x="106.8" y="80.1">Y</text>
</g>
<g font-size="1.2">
<text x="131.3" y="16.1">AT11</text>
<text x="131.3" y="17.5">AP15</text>
<text x="152.2" y="16.2">R0201</text>
<text x="152.2" y="17.6">R0201</text>
<text x="69.9" y="20.3">R0201</text>
<text x="76.9" y="18.9">AN10</text>
<text x="77" y="21.6">AY17</text>
<text x="78.4" y="20.3">B5</text>
<text x="131.3" y="18.9">BA16</text>
<text x="131.3" y="20.3">AY16</text>
<text x="131.3" y="23">AN15</text>
<text x="152.2" y="19">R0201</text>
<text x="152.2" y="20.3">R0201</text>
<text x="153.6" y="23.1">R0201</text>
<text x="64.4" y="24.3">(O)</text>
<text x="77" y="29.8">BA20</text>
<text x="77.8" y="24.4">A68</text>
<text x="77.8" y="25.7">B65</text>
<text x="78.4" y="28.5">B6</text>
<text x="131.3" y="24.4">AW15</text>
<text x="131.3" y="25.7">BB17</text>
<text x="131.3" y="27.1">AN16</text>
<text x="131.3" y="29.8">BA15 PCH_PWRBTN#</text>
<text x="153.6" y="29.9">R0201</text>
<text x="153.6" y="24.4">R0201</text>
<text x="153.6" y="25.8">R0201</text>
<text x="182.4" y="25.7">(To EC)</text>
<text x="182.4" y="24.3">(To EC)</text>
<text x="182.4" y="27.1">(To EC)</text>
<text x="69.9" y="34">R0201</text>
<text x="69.9" y="35.4">R0201</text>
<text x="76.9" y="34">AR13</text>
<text x="77" y="31.2">BB20</text>
<text x="77" y="35.3">AP11</text>
<text x="131.3" y="31.2">AY15</text>
<text x="131.3" y="32.6">AU13</text>
<text x="64.4" y="38.1">R0201</text>
<text x="64.4" y="39.5">R0201LAN_WAKE#_R</text>
<text x="76.5" y="40.9">AW17</text>
<text x="76.8" y="39.5">AM15</text>
<text x="77" y="38.1">BB15</text>
<text x="131.3" y="36.7">AU11 EC_HID_INTR_R</text>
<text x="131.3" y="38.1">AP16</text>
<text x="131.3" y="40.9">AM10</text>
<text x="153.6" y="36.8">R0201</text>
<text x="172.8" y="38">(To EC)</text>
<text x="77" y="42.2">AT15</text>
<text x="131.3" y="42.2">AM11</text>
<text x="67.2" y="53.3">R0201</text>
<text x="67.2" y="56">R0201</text>
<text x="13.7" y="60.1">+V3.3A</text>
<text x="26" y="61.5">R0201</text>
<text x="26" y="62.9">R0201</text>
<text x="26" y="65.6">R0201</text>
<text x="109.7" y="64.2">+V3.3S</text>
<text x="26" y="69.7">R0201</text>
<text x="26" y="67">R0201MPHY_EXT_PWR_GATEB</text>
<text x="13.7" y="77.9">VCC_RTC</text>
<text x="26" y="73.8">R0201</text>
<text x="95.7" y="76.5">1</text>
<text x="95.7" y="77.9">2</text>
<text x="109.3" y="76.5">5</text>
<text x="183.8" y="77.9">R0201</text>
<text x="13.7" y="83.4">+V3.3A</text>
<text x="95.7" y="79.2">3</text>
<text x="109.3" y="79.2">4</text>
<text x="183.4" y="80.6">1</text>
<text x="26" y="86.1">R0201</text>
<text x="115.2" y="86.1">R0201</text>
</g>
<g font-size="1.2" fill="#000080">
<text x="144" y="16.2">R196</text>
<text x="144" y="17.6">R197</text>
<text x="149.5" y="16.2">0</text>
<text x="149.5" y="17.6">0</text>
<text x="61.7" y="20.3">R195</text>
<text x="67.2" y="20.3">0</text>
<text x="144" y="19">R198</text>
<text x="144" y="20.3">R199</text>
<text x="145.4" y="23.1">R200</text>
<text x="149.5" y="19">0</text>
<text x="149.5" y="20.3">0</text>
<text x="150.9" y="23.1">0</text>
<text x="57.7" y="24.4">TP4</text>
<text x="59" y="25.8">R201</text>
<text x="68.6" y="25.8">60.4</text>
<text x="138.5" y="28.6">TP30</text>
<text x="145.4" y="29.9">R202</text>
<text x="145.4" y="24.4">R576</text>
<text x="145.4" y="25.8">R575</text>
<text x="150.9" y="29.9">0</text>
<text x="150.9" y="24.4">X/0</text>
<text x="150.9" y="25.8">X/0</text>
<text x="50.7" y="32.7">R203</text>
<text x="56.2" y="32.7">0 R0201</text>
<text x="61.7" y="34">R204</text>
<text x="61.7" y="35.4">R1856</text>
<text x="67.2" y="34">0</text>
<text x="67.2" y="35.4">X/0</text>
<text x="56.2" y="38.1">R207</text>
<text x="56.2" y="39.5">R208</text>
<text x="61.7" y="38.1">0</text>
<text x="61.7" y="39.5">0</text>
<text x="145.4" y="36.8">R206</text>
<text x="150.9" y="36.8">0</text>
<text x="57.7" y="42.3">TP6</text>
<text x="56.2" y="53.3">R209</text>
<text x="63.1" y="53.3">100K</text>
<text x="56.2" y="56">R210</text>
<text x="63.1" y="56">100K</text>
<text x="17.8" y="61.5">R211</text>
<text x="17.8" y="62.9">R212</text>
<text x="17.8" y="65.6">R214</text>
<text x="21.9" y="61.5">10K</text>
<text x="21.9" y="62.9">10K</text>
<text x="21.9" y="65.6">10K</text>
<text x="17.8" y="69.7">R217</text>
<text x="17.8" y="71.1">R218</text>
<text x="17.8" y="67">R215</text>
<text x="21.9" y="69.7">X/10K</text>
<text x="21.9" y="67">10K</text>
<text x="24.7" y="71.1">4.7K R0201AC_PRESENT</text>
<text x="116" y="71.1">0.1uF</text>
<text x="116.3" y="69.7">C45</text>
<text x="17.8" y="73.8">R219</text>
<text x="21.9" y="73.8">10K</text>
<text x="97.4" y="75.2">U4</text>
<text x="116.6" y="76.6">R220</text>
<text x="122" y="76.6">0</text>
<text x="175.6" y="77.9">R221</text>
<text x="181" y="77.9">0</text>
<text x="17.8" y="80.7">R222</text>
<text x="24.7" y="80.7">330K</text>
<text x="97.4" y="82">SN74LVC1G08DCKR</text>
<text x="116" y="83.4">R223</text>
<text x="175.6" y="80.7">D92</text>
<text x="182.4" y="80.7">1PS79SB30</text>
<text x="17.8" y="86.1">R224</text>
<text x="17.8" y="87.5">R225</text>
<text x="21.9" y="86.1">10K</text>
<text x="24.7" y="87.5">8.2K</text>
<text x="116" y="85">100K</text>
<text x="17.8" y="108.1">R227</text>
<text x="24.7" y="108.1">X/1M</text>
</g>
<g font-size="1.2" fill="#f00">
<text x="161.5" y="17">SLP_S0#</text>
<text x="172.3" y="17">27</text>
<text x="32.1" y="21">19</text>
<text x="34.7" y="19.8">20</text>
<text x="34.8" y="22.4">31</text>
<text x="38.9" y="21">PCH_SYSRST#</text>
<text x="41.5" y="19.8">PLTRST#</text>
<text x="41.7" y="22.4">RSMRST#</text>
<text x="51" y="21.7">RSMRST#</text>
<text x="51" y="18.9">PLTRST#</text>
<text x="51" y="20.1">PCH_SYSRST#</text>
<text x="161.5" y="21.2">SLP_S5#</text>
<text x="161.5" y="19.8">SLP_S4#</text>
<text x="161.5" y="18.4">SLP_S3#</text>
<text x="161.5" y="23.9">SLP_SUS#</text>
<text x="172.3" y="21.2">5</text>
<text x="172.3" y="19.8">19</text>
<text x="172.3" y="18.4">19</text>
<text x="173.3" y="23.9">19</text>
<text x="14.3" y="26.5">31</text>
<text x="21.1" y="26.5">H_VCCST_PWRGD</text>
<text x="28" y="29.3">19</text>
<text x="34.8" y="29.3">SYS_PWROK</text>
<text x="66.1" y="28.3">SYS_PWROK</text>
<text x="66.1" y="29.7">PCH_PWROK</text>
<text x="67.4" y="24.2">H_CPUPWRGD</text>
<text x="136" y="24.2">SLP_LAN#</text>
<text x="136" y="25.6">SLP_WLAN#</text>
<text x="169.8" y="25.3">SLP_LAN#_EC</text>
<text x="169.8" y="26.6">SLP_WLAN#_EC</text>
<text x="183.9" y="25.3">19</text>
<text x="185.2" y="26.6">19</text>
<text x="26.6" y="32">19</text>
<text x="28" y="30.6">31</text>
<text x="32" y="34.9">19</text>
<text x="33.4" y="32">O_DPWROK</text>
<text x="34.8" y="30.6">PCH_PWROK</text>
<text x="38.8" y="34.9">SUS_PWR_ACK</text>
<text x="44.1" y="32.6">RSMRST#</text>
<text x="67.4" y="31.1">O_DPWROK</text>
<text x="138.8" y="32.4">PM_BATLOW_R_N</text>
<text x="138.8" y="31.1">AC_PRESENT</text>
<text x="160.9" y="30.6">EC_PWRBTN#</text>
<text x="175" y="30.6">19</text>
<text x="27.8" y="41.7">20</text>
<text x="33.4" y="40.2">20</text>
<text x="34.1" y="38.9">5</text>
<text x="34.7" y="41.7">PM_LAN1PHY_ENABLE</text>
<text x="36.2" y="36.1">19</text>
<text x="40.3" y="40.2">LAN_WAKE#</text>
<text x="40.3" y="38.9">PCIE_WAKE#</text>
<text x="43.1" y="36.1">SUSACK#</text>
<text x="70.2" y="38.1">WAKE#</text>
<text x="138.8" y="40.7">MPHY_EXT_PWR_GATEB</text>
<text x="138.8" y="37.9">SM_INTRUDER_N</text>
<text x="161.5" y="37.6">EC_HID_INTR</text>
<text x="175.6" y="37.6">19</text>
<text x="75.7" y="53.2">RSMRST#</text>
<text x="74.3" y="55.8">PCH_PWROK</text>
<text x="30.4" y="62.8">WAKE#</text>
<text x="30.4" y="65.4">PM_LAN1PHY_ENABLE</text>
<text x="30.4" y="61.3">LAN_WAKE#_R</text>
<text x="30.4" y="69.7">RSMRST#</text>
<text x="30.4" y="73.6">PCH_SYSRST#</text>
<text x="83.5" y="76.5">PLTRST#</text>
<text x="130" y="77.4">CB_RESET#</text>
<text x="142.7" y="77.4">5</text>
<text x="164.8" y="77.7">PM_BATLOW_EC</text>
<text x="191.7" y="77.7">PM_BATLOW_R_N</text>
<text x="30.4" y="80.4">SM_INTRUDER_N</text>
<text x="130" y="80.1">BUF_PLT_RST#</text>
<text x="143.7" y="81.2">5,19</text>
<text x="144.6" y="78.6">19</text>
<text x="144.8" y="80.1">19,21,22</text>
<text x="151.4" y="78.6">PM_BATLOW_EC</text>
<text x="151.7" y="81.2">CB_BATLOW#</text>
<text x="30.4" y="85.9">PM_BATLOW_R_N</text>
<text x="30.4" y="87.3">PCH_PWRBTN#</text>
<text x="34.5" y="107.9">O_DPWROK</text>
</g>
<g font-size="1">
<text x="21.9" y="1">5</text>
<text x="63.1" y="1">4</text>
<text x="104.2" y="1">3</text>
<text x="145.4" y="1">2</text>
<text x="186.5" y="1">1</text>
<text x=".3" y="18.5">D</text>
<text x="207.4" y="18.5">D</text>
<text x=".3" y="51.1">C</text>
<text x="207.4" y="51.1">C</text>
<text x=".3" y="83.7">B</text>
<text x="207.4" y="83.7">B</text>
<text x=".3" y="116.2">A</text>
<text x="207.4" y="116.2">A</text>
<text x="21.9" y="132.7">5</text>
<text x="63.1" y="132.7">4</text>
<text x="104.2" y="132.7">3</text>
<text x="145.4" y="132.7">2</text>
<text x="186.5" y="132.7">1</text>
</g>
<g font-size=".9" fill="#000080">
<text x="82.3" y="11.8">U1K</text>
<text x="82.3" y="46.8">SKYLAK-U SERIES</text>
</g>
<g font-size=".9" fill="#00f">
<text x="104.2" y="14.6">SKL_ULT</text>
<text x="97.4" y="28.3">SYSTEM POWER MANAGEMENT</text>
</g>
</svg>
